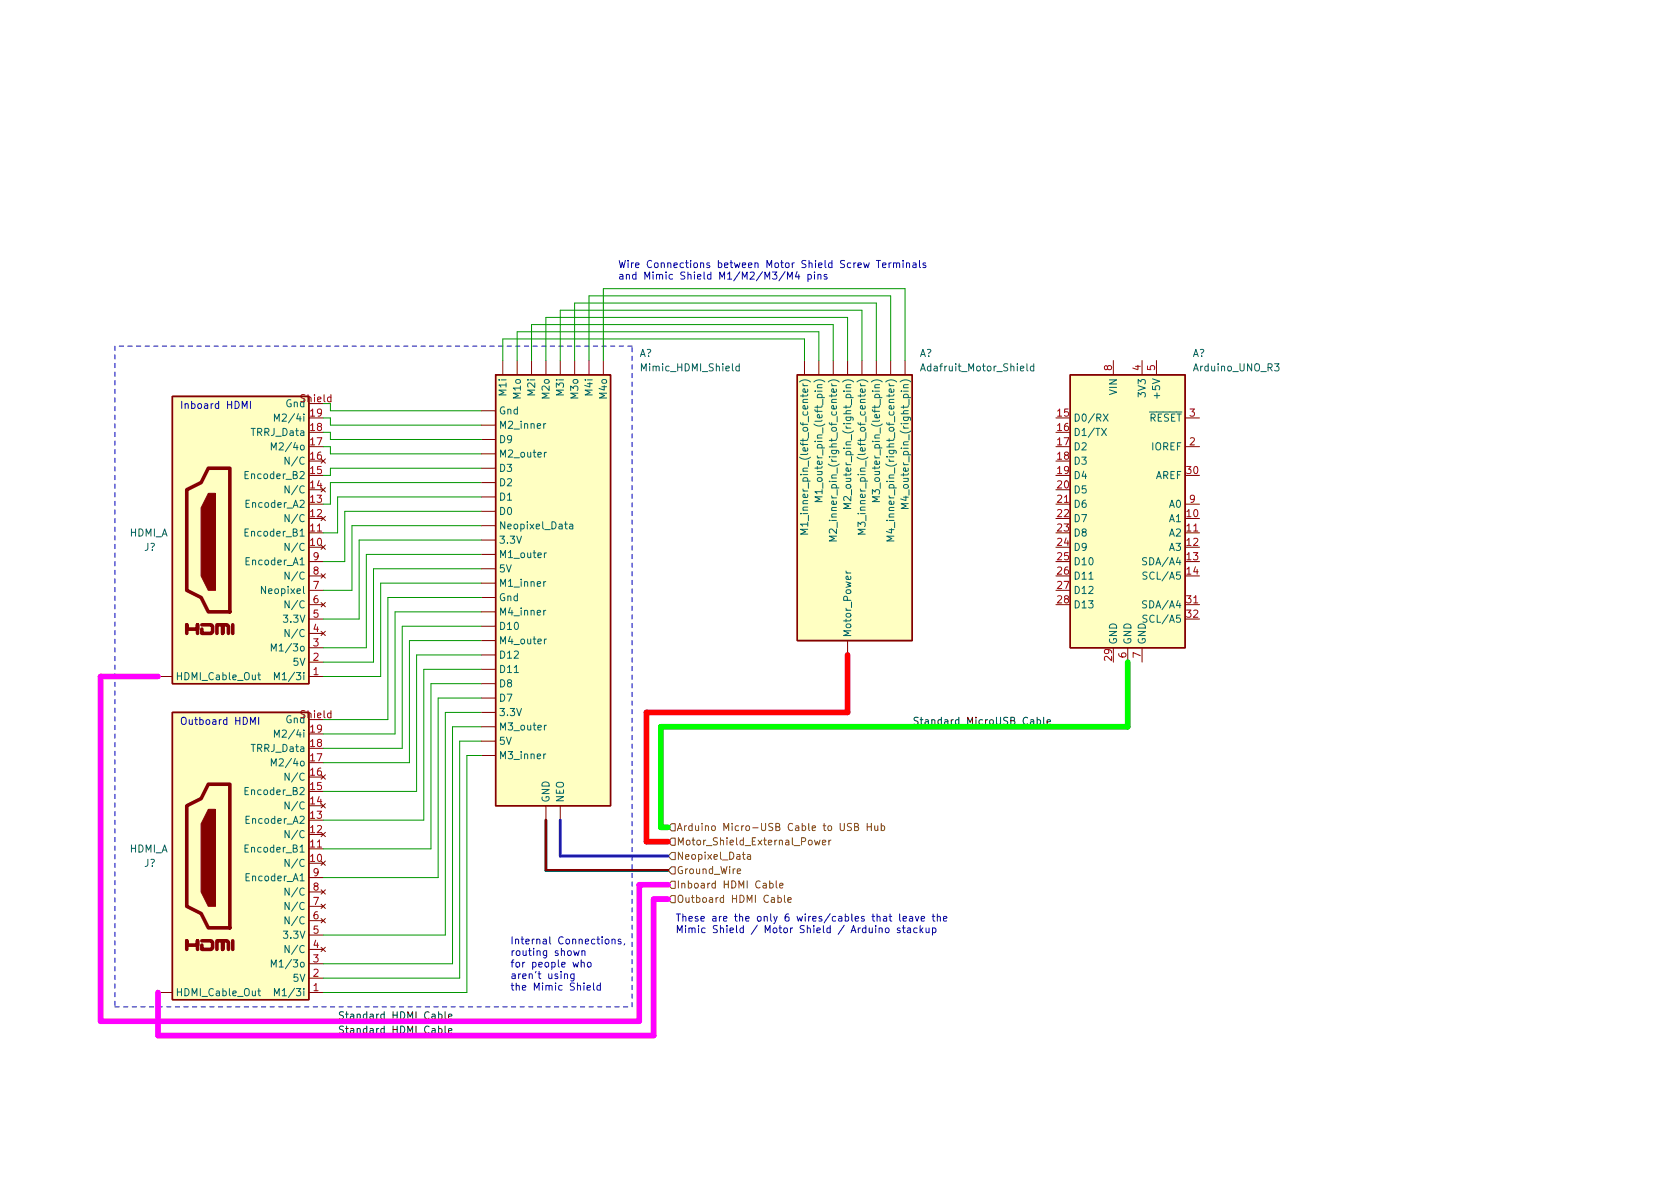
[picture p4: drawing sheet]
<svg xmlns="http://www.w3.org/2000/svg" width="297mm" height="210mm" viewBox="0 0 297 210" stroke-linecap="round" stroke-linejoin="round" font-family="sans-serif">
<g fill="#ffffc2" stroke="#ffffc2" stroke-width=".18">
<path d="M189.2 66.3h20.3v48.2h-20.3z"/>
<path d="M87.6 66.3h20.3v76.2h-20.3z"/>
<path d="M30.5 126h24.1v50.8h-24.1z"/>
<path d="M30.5 70.1h24.1v50.8h-24.1z"/>
<path d="M141 66.3h20.3v47h-20.3z"/>
</g>
<path d="M30.5 70.1h24.1v50.8h-24.1zM87.6 66.3h20.3v76.2h-20.3zM141 66.3h20.3v47h-20.3zM189.2 66.3h20.3v48.2h-20.3zM30.5 126h24.1v50.8h-24.1z" fill="none" stroke="#840000" stroke-width=".25"/>
<g fill="none" stroke="#840000" stroke-width=".18">
<path d="M85.1 77.7h2.5M85.1 72.6h2.5M85.1 75.2h2.5M88.9 63.7v2.6M91.4 63.7v2.6M94 63.7v2.6M96.5 63.7v2.6M99.1 63.7v2.6M101.6 63.7v2.6M104.1 63.7v2.6M106.7 63.7v2.6M142.2 63.7v2.6"/>
<path d="M144.8 63.7v2.6M147.3 63.7v2.6M149.9 63.7v2.6M152.4 63.7v2.6M154.9 63.7v2.6M157.5 63.7v2.6M160 63.7v2.6M196.8 63.7v2.6M201.9 63.7v2.6M204.5 63.7v2.6M209.5 79h2.6M209.5 73.9h2.6"/>
<path d="M54.6 94.2h2.5M54.6 99.3h2.5M56.8 96.4l.7 .7M56.8 91.3l.7 .8M56.8 86.2l.7 .8M56.8 81.1l.7 .8M57.5 96.4l-.7 .7M57.5 91.3l-.7 .8M57.5 86.2l-.7 .8M57.5 81.1l-.7 .8M85.1 95.5h2.5M85.1 90.4h2.5"/>
<path d="M85.1 87.9h2.5M85.1 85.3h2.5M85.1 82.8h2.5M85.1 98h2.5M85.1 80.3h2.5M85.1 93h2.5M186.7 89.1h2.5M209.5 94.2h2.6M209.5 89.1h2.6M27.9 119.6h2.6M54.6 106.9h2.5M54.6 119.6h2.5"/>
<path d="M54.6 117.1h2.5M54.6 114.5h2.5M54.6 112h2.5M54.6 109.5h2.5M54.6 104.4h2.5M54.6 101.8h2.5M56.8 111.6l.7 .8M56.8 106.5l.7 .8M56.8 101.5l.7 .7M57.5 111.6l-.7 .8M57.5 106.5l-.7 .8M57.5 101.5l-.7 .7"/>
<path d="M85.1 100.6h2.5M85.1 110.7h2.5M85.1 118.4h2.5M85.1 115.8h2.5M85.1 105.7h2.5M85.1 103.1h2.5M85.1 108.2h2.5M85.1 113.3h2.5M149.9 113.3v2.5M199.4 114.5v2.6M201.9 114.5v2.6M209.5 106.9h2.6"/>
<path d="M56.8 137l.7 .8M57.5 137l-.7 .8M85.1 126h2.5M85.1 131.1h2.5M85.1 123.4h2.5M85.1 120.9h2.5M85.1 133.6h2.5M85.1 128.5h2.5M54.6 150.1h2.5M54.6 157.7h2.5M54.6 155.2h2.5M56.8 152.3l.7 .7"/>
<path d="M56.8 147.2l.7 .7M56.8 142.1l.7 .8M56.8 159.9l.7 .7M56.8 157.3l.7 .8M57.5 152.3l-.7 .7M57.5 147.2l-.7 .7M57.5 142.1l-.7 .8M57.5 159.9l-.7 .7M57.5 157.3l-.7 .8M96.5 142.5v2.5M99.1 142.5v2.5M27.9 175.5h2.6"/>
<path d="M54.6 175.5h2.5M54.6 173h2.5M54.6 170.4h2.5M54.6 167.9h2.5M54.6 165.3h2.5M54.6 162.8h2.5M54.6 160.3h2.5M56.8 167.5l.7 .8M56.8 162.4l.7 .8M57.5 167.5l-.7 .8M57.5 162.4l-.7 .8"/>
</g>
<g fill="none" stroke="#006464" stroke-width=".18">
<path d="M48 79.6v-1.3l.4 .9 .4-.9v1.3M48.5 74.5v-1.3l.4 .9 .5-.9v1.3M96.1 74.9v.9M96.3 80v.8M96.5 74.9l-.4 .2M96.6 80l-.3 .2M130.7 64.8l-.4-.1-.2 .3 .1 .5h.5M130.7 64.3v1.3M141.4 67.5a1.46 1.46 0 0 1 1.9 0M142 67.8l.2 .4M143.9 67.5a1.46 1.46 0 0 1 1.9 0M146.4 67.5a1.46 1.46 0 0 1 2 0"/>
<path d="M147 67.8l.3 .4M149 67.5a1.46 1.46 0 0 1 1.9 0M151.5 67.5a1.46 1.46 0 0 1 2 0M152.1 67.8l.3 .4M154.1 67.5a1.46 1.46 0 0 1 1.9 0M156.6 67.5a1.46 1.46 0 0 1 1.9 0M157.2 67.8l.2 .4M159.1 67.5a1.46 1.46 0 0 1 2 0M162.8 65.6l.4-1.3 .4 1.3M181.6 64.3v1.1l.1 .2M182.8 64.8l-.4-.1-.2 .3 .1 .5h.5M182.8 64.3v1.3"/>
<path d="M194.8 75.8l.8 1.2M195.1 73.2l.8 1.3M195.6 75.8l-.8 1.2M195.9 73.2l-.8 1.3M225.4 64.3h.7l-.4 .5 .4 .1v.6l-.2 .1-.5-.1M51.1 96.1v1.2l-.7-1.2v1.2M51.1 91v1.3l-.7-1.3v1.3M51.1 85.9v1.3l-.7-1.3v1.3M51.1 80.8v1.3l-.7-1.3v1.3M96.3 97.8v.8M96.6 97.8l-.3 .2M100.7 92.7h.5l.1 .8"/>
<path d="M101.3 93h-.4l-.2 .2 .2 .3h.4M142.8 93.6h-1.3l1 .4-1 .4h1.3M142.8 92.7h-1.3l.4 .4M142.8 92.3v.8M145.4 87.9h-1.3l.9 .4-.9 .4h1.3M145.4 87h-1.3l.3 .3M145.4 86.6v.7M147.9 94.8h-1.3l.9 .4-.9 .5h1.3M147.9 93.5v.8l-.9-.8-.4 .3 .1 .5M150.4 89.1h-1.2l.9 .4-.9 .4h1.2M150.4 87.8v.8l-.9-.8-.3 .2 .1 .5M151.7 93.1v-.8l.5 .5 .1-.4h.6l.1 .2-.1 .5"/>
<path d="M153 93.6h-1.3l.9 .4-.9 .4h1.3M154.2 87.4v-.8l.5 .4 .1-.4h.6l.1 .2-.1 .6M155.5 87.9h-1.3l1 .4-1 .4h1.3M157.6 93.5v.8l-.9-.3M158.1 94.8h-1.3l.9 .4-.9 .5h1.3M160.2 87.7v.8l-.9-.3M160.6 89.1h-1.3l.9 .4-.9 .4h1.3M202.7 98.7l-.4-.1-.2 .1v.4l.5 .2 .1 .3-.2 .3-.5-.1M45.6 119.4h.5M45.8 118.9v1.1l.3 .2M47 103.7v1.3l-.8-1.3v1.3M48 115.1v-1.2l.4 .9 .4-.9v1.2"/>
<path d="M51.1 111.3v1.3l-.7-1.3v1.3M51.1 106.2v1.3l-.7-1.3v1.3M51.1 101.2v1.2l-.7-1.2v1.2M90.9 118.9h.8M96.1 102.8v.9M96.1 107.9v.9M96.3 113v.9M96.5 102.8l-.4 .3M96.5 107.9l-.4 .3M96.6 113l-.3 .2M149.6 101l.2 .3M149.6 101.3h.8"/>
<path d="M192.5 102.4h.8M202.7 106.3l-.4-.1-.2 .2v.3l.5 .3 .1 .3-.2 .2-.5-.1M202.8 101.2h-.5l-.2 .1v.3l.6 .3 .1 .3-.2 .2h-.5M202.8 108.8h-.5l-.2 .1v.4l.6 .2 .1 .3-.2 .2h-.5M48 135.4v-1.2l.4 .9 .4-.9v1.2M48.5 130.4v-1.3l.4 .9 .5-.9v1.3M48.5 120.2v-1.3l.4 .9 .5-.9v1.3M51.1 136.7v1.3l-.7-1.3v1.3M96.1 133.3v.9M96.3 128.2v.9M96.5 133.3l-.4 .3M96.6 128.2l-.3 .3"/>
<path d="M51.1 152v1.2l-.7-1.2v1.2M51.1 146.9v1.2l-.7-1.2v1.2M51.1 141.8v1.3l-.7-1.3v1.3M51.1 159.6v1.2l-.7-1.2v1.2M51.1 157v1.3l-.7-1.3v1.3M45.6 175.2h.5M45.8 174.8v1.1l.3 .2M48 171v-1.3l.4 .9 .4-.9v1.3M48.5 176.1v-1.3l.4 .9 .5-.9v1.3M51.1 167.2v1.3l-.7-1.3v1.3M51.1 162.1v1.3l-.7-1.3v1.3"/>
</g>
<path d="M33 86.6l2.6-1.3 1.2-2.5h3.8v25.4h-3.8l-1.2-2.5-2.6-1.3zM33 112v-1.5v.7h1.9v-.7v1.5M35.7 110.5h1.6l.3 .2v1.1l-.3 .2h-1.6v-.8M38.4 112v-1.5h1v1.5v-1.5h.7l.3 .2v1.3M41.1 110.5v1.5M33 142.5l2.6-1.3 1.2-2.5h3.8v25.4h-3.8l-1.2-2.6-2.6-1.2zM33 167.9v-1.5v.7h1.9v-.7v1.5M35.7 166.4h1.6l.3 .2v1l-.3 .3h-1.6v-.8M38.4 167.9v-1.5h1v1.5v-1.5h.7l.3 .2v1.3M41.1 166.4v1.5" fill="none" stroke="#840000" stroke-width=".63"/>
<g fill="#840000" stroke="#840000" stroke-width=".18">
<path d="M36.8 143.1h1.3v17.2h-1.3l-1.2-2.6v-12z"/>
<path d="M36.8 87.2h1.3v17.2h-1.3l-1.2-2.6v-12z"/>
</g>
<g fill="none" stroke="#725600" stroke-width=".18">
<path d="M118.1 151.4l.6-.7h.7v1.3h-.7zM118.7 148.2h.7v1.3h-.7l-.6-.7zM118.7 158.4h.7v1.2h-.7l-.6-.6zM118.7 155.8h.7v1.3h-.7l-.6-.6zM118.7 145.7h.7v1.2h-.7l-.6-.6zM118.7 153.3h.7v1.3h-.7l-.6-.7zM130.4 154.1l.6-.2-.1-.2-.4-.1-.1 .2v.6h.5M132.2 151.2h.4l.1 .8M132.7 151.4l-.4 .1-.2 .2 .2 .3 .4-.1M136.1 156.2h.4l.2 .2-.1 .6h-.5M137.2 155.8v1.1l.2 .1M137.5 158.8l.4-.1 .3 .3-.2 .5h-.5"/>
<path d="M137.9 156.6l.6-.1-.1-.3h-.4l-.1 .2v.6h.5M138.7 158.3v1.1l.2 .2M139.3 159.1l.6-.1-.1-.2-.3-.1-.2 .2 .1 .6h.4M144 148.6l.3 .8 .2-.6 .2 .6 .3-.8M145.4 149l.6-.1v-.3h-.4l-.2 .1 .1 .7h.5M146.6 148.6v.8M146.9 148.6l-.3 .2M150.6 145.7l-.5-.1-.2 .1v.4l.5 .2 .2 .3-.3 .3-.5-.1M151.1 146.2l.5-.1 .2-.1-.1-.3-.6-.1v1.3h.5l.2-.1v-.4l-.3-.2M153.3 145.6v1.3M153.3 146.2h.8M154.1 145.6v1.3"/>
<path d="M154.7 146v.8l.3 .1 .2-.1M155.2 146v.9M155.8 146.1l.4-.1 .2 .3-.1 .5h-.5M155.8 145.6v1.3"/>
</g>
<g fill="none" stroke="#0f0f0f" stroke-width=".18">
<path d="M182.2 127.3h.5l.1 .8M182.8 127.6h-.4l-.2 .2 .2 .3 .4-.1M183.4 127.3h.3l.3 .2-.1 .5h-.5M183.4 126.8v1.3M184.5 126.8v1.1l.2 .2M185.1 127.7l.6-.1v-.3h-.4l-.2 .1 .1 .6h.5M77.5 179.4l.4-.1 .3 .3-.2 .5h-.5M77.5 178.9v1.3M78.7 178.9v1.1l.2 .2M79.3 179.8l.6-.2-.1-.2-.3-.1-.2 .2 .1 .6h.4M77.5 181.9h.4l.3 .2-.2 .6h-.5M77.5 181.4v1.3"/>
<path d="M78.7 181.4v1.1l.2 .2M79.3 182.3l.6-.1-.1-.3h-.3l-.2 .2 .1 .6h.4"/>
</g>
<g fill="none" stroke="#0000c2" stroke-width=".18">
<path d="M138.8 48l-1.1 1.7M139.2 49.4v-1.3l.5 .9 .4-.9v1.3M140.9 48l-.3 .9h.8M141.2 48.5v.9M142.9 48.6l.3-.1 .3 .3-.2 .5h-.4M142.9 48.5v1.3M144 48.1v.1M144 48.5v.9M144.6 48.6l.2-.1 .3 .1 .1 .8M144.6 48.5v.9M146.2 48.6l-.3-.1-.2 .2 .1 .2 .4 .1v.3h-.5M155 46.1h.7"/>
<path d="M155.3 46.1v1.2M156 46.9l.6-.1v-.3h-.4l-.2 .2 .1 .6h.5M157.2 46.5v.8M157.6 46.5l-.4 .2M158 46.6l.2-.1h.3v.8M158 46.5v.8M158.5 46.7l.2-.2h.3l.1 .8M159.7 46.1v.1M159.7 46.5v.8M160.3 46.6l.2-.1h.3v.8M160.3 46.5v.8M161.4 46.5h.5l.1 .8"/>
<path d="M162 46.8h-.5l-.1 .2 .1 .3h.5M162.6 46.1v1l.2 .2M163.7 46.5h-.3l-.2 .2v.1l.5 .2v.3h-.5M42.8 72.2v-1.2l.5 .9 .4-.9v1.2M44.3 71v1.2M44.3 128.1v-1.3l.4 .9 .4-.9v1.3M45.7 126.8v1.3M99.8 172.3l.2-.1 .3 .1v.8M99.8 172.2v.9M101.4 168.1l.3 .9 .2-.6 .3 .6 .2-.9M101.5 172.2v1l-.2 .3-.3-.1M101.5 172.3l-.4-.1-.2 .2 .1 .6h.5"/>
<path d="M102.8 170.3l.1-.1h.3l.1 .8M102.8 169.7v1.3M102.9 168.2l.2-.1 .3 .1v.8M102.9 168.1v.9M103.8 174.7l.6-.1-.1-.3h-.3l-.2 .1 .1 .6h.4M104 170.2h.3l.2 .2v.4l-.2 .2-.3-.1-.1-.1zM104.9 173.8v1.1l.2 .2M106.2 174.3h-.4l-.3 .2 .2 .5h.5M106.2 173.8v1.3M107.1 166.1h.3l.3 .2v.4l-.3 .2h-.3l-.1-.2zM108.2 166.2l.2-.1h.3l.1 .8M108.2 166.1v.8"/>
<path d="M109.8 166.1h-.3l-.2 .2 .1 .1 .4 .2v.3h-.5M110.4 166.9l-.1 .2M155.4 164.2l.2-.1 .3 .1 .1 .7M156.6 164.2l.4-.1 .2 .2v.4l-.2 .2h-.4l-.1-.2zM157.2 162h.5M157.4 161.6v1.1l.3 .2M159.1 161.6v1.1l.1 .2M159.1 164.2l-.3-.1-.2 .2 .1 .2 .4 .1v.3h-.5M159.6 164.1h.4M159.7 162.5l.6-.2-.1-.2-.3-.1-.2 .2v.6h.5M159.7 163.7v1.1l.3 .1M160.5 164.2h.4l.1 .7"/>
<path d="M160.8 162.1h.5l.1 .8M161 164.4l-.4 .1-.2 .1 .2 .3h.4M161.4 162.3l-.5 .1-.1 .2 .1 .3 .5-.1M161.9 162l.3 .9 .3-.9M162.2 164.2l-.4-.1-.3 .2 .2 .6h.5M162.7 163.7v1.2M162.8 164.5l.4 .4M162.9 162.5l.6-.2-.1-.2-.3-.1-.2 .2v.6h.5M163.2 164.1l-.5 .5M163.7 164.1l.1 .8h.3l.2-.1M164.3 164.1v.8M164.8 162h.5"/>
<path d="M164.9 164.2l.3-.1 .3 .2-.1 .6h-.5M164.9 164.1v1.3M165 161.6v1.1l.3 .2M165.7 162.2l.2-.2 .3 .1 .1 .8M165.7 161.6v1.3M166.8 162.5l.6-.2v-.2l-.4-.1-.2 .2 .1 .6h.5"/>
</g>
<path d="M20.3 61.2v116.8M111.8 61.2h-91.5M20.3 178h91.5M111.8 178v-116.8" fill="none" stroke="#0000c2" stroke-width=".18" stroke-dasharray=".8 .8"/>
<g fill="none" stroke="#009600" stroke-width=".18">
<path d="M57.1 79h1.3v1.3h26.7M57.1 73.9h1.3v1.3h26.7M57.1 76.4h1.3v1.3h26.7M58.4 71.4v1.2h26.7M88.9 63.7v-3.8h53.3v3.8M91.4 63.7v-5h53.4v5M94 63.7v-6.3h53.3v6.3M96.5 63.7v-7.6h53.4v7.6M99.1 63.7v-8.8h53.3v8.8M101.6 63.7v-10.1h53.3v10.1M104.1 63.7v-11.4h53.4v11.4M106.7 63.7v-12.7h53.3v12.7"/>
<path d="M85.1 95.5h-21.6v14h-6.4M85.1 82.8h-26.7v1.3h-1.3M85.1 85.3h-26.7v3.8h-1.3M85.1 93h-22.9v11.4h-5.1M85.1 98h-20.3v16.5h-7.7M85.1 90.4h-24.1v8.9h-3.9M85.1 87.9h-25.4v6.3h-2.6M85.1 118.4h-10.2v26.6h-17.8M85.1 103.1h-17.8v16.5h-10.2M85.1 113.3h-12.7v21.6h-15.3M85.1 110.7h-14v21.6h-14M85.1 100.6h-19.1v16.5h-8.9"/>
<path d="M85.1 115.8h-11.4v24.1h-16.6M85.1 108.2h-15.3v21.6h-12.7M85.1 105.7h-16.5v21.5h-11.5M85.1 123.4h-7.6v31.8h-20.4M85.1 120.9h-8.9v29.2h-19.1M85.1 126h-6.4v39.3h-21.6M85.1 128.5h-5.1v41.9h-22.9M85.1 131.1h-3.8v41.9h-24.2M85.1 133.6h-2.6v41.9h-25.4"/>
</g>
<path d="M27.9 119.6h-10.1v61h95.2v-24.1h5.1M118.1 159h-2.5v24.1h-87.7v-7.6" fill="none" stroke="#f0f" stroke-width="1"/>
<path d="M96.5 145v8.9h21.6" fill="none" stroke="#050505" stroke-width=".5"/>
<path d="M99.1 145v6.4h19" fill="none" stroke="#00f" stroke-width=".5"/>
<path d="M199.4 117.1v11.4h-82.6v17.8h1.3" fill="none" stroke="#0f0" stroke-width="1"/>
<path d="M149.9 115.8v10.2h-35.6v22.8h3.8" fill="none" stroke="#f00" stroke-width="1"/>
<g font-size="1.8" fill="#0000c2">
<text x="109.2" y="47.4">Wire Connections between Motor Shield Screw Terminals</text>
<text x="109.2" y="49.4">and Mimic Shield M1/M2/M3/M4 pins</text>
<text x="31.7" y="72.3">Inboard HDMI</text>
<text x="31.7" y="128.2">Outboard HDMI</text>
<text x="90.2" y="167">Internal Connections,</text>
<text x="119.4" y="163">These are the only 6 wires/cables that leave the</text>
<text x="119.4" y="165">Mimic Shield / Motor Shield / Arduino stackup</text>
<text x="90.2" y="169">routing shown</text>
<text x="90.2" y="171.1">for people who</text>
<text x="90.2" y="173.1">aren't using</text>
<text x="90.2" y="175.2">the Mimic Shield</text>
</g>
<g font-size="1.8" fill="#006464">
<text x="113" y="63.1">A?</text>
<text x="113.7" y="65.7">Mimic_HDMI_Shield</text>
<text x="162.5" y="63.1">A?</text>
<text x="163.4" y="65.7">Adafruit_Motor_Shield</text>
<text x="210.8" y="63.1">A?</text>
<text x="211.2" y="65.7">Arduino_UNO_R3</text>
<text x="89.5" y="69.7" transform="rotate(-90 89.5 69.7)">M1i</text>
<text x="92.1" y="70.3" transform="rotate(-90 92.1 70.3)">M1o</text>
<text x="94.6" y="69.7" transform="rotate(-90 94.6 69.7)">M2i</text>
<text x="97.2" y="70.3" transform="rotate(-90 97.2 70.3)">M2o</text>
<text x="99.7" y="69.7" transform="rotate(-90 99.7 69.7)">M3i</text>
<text x="102.2" y="70.3" transform="rotate(-90 102.2 70.3)">M3o</text>
<text x="104.8" y="69.7" transform="rotate(-90 104.8 69.7)">M4i</text>
<text x="107.3" y="70.3" transform="rotate(-90 107.3 70.3)">M4o</text>
<text x="197.5" y="69.7" transform="rotate(-90 197.5 69.7)">VIN</text>
<text x="202.6" y="69.9" transform="rotate(-90 202.6 69.9)">3V3</text>
<text x="205.1" y="70" transform="rotate(-90 205.1 70)">+5V</text>
<text x="44.7" y="77.1">TRRJ_Data</text>
<text x="49.7" y="74.5">M2/4i</text>
<text x="50.6" y="72">Gnd</text>
<text x="88.1" y="73.3">Gnd</text>
<text x="88.1" y="75.8">M2_inner</text>
<text x="189.7" y="74.5">D0/RX</text>
<text x="189.7" y="77.1">D1/TX</text>
<text x="201.8" y="74.5">~{RESET}</text>
<text x="49.1" y="79.6">M2/4o</text>
<text x="51.1" y="82.2">N/C</text>
<text x="88.1" y="83.4">D3</text>
<text x="88.1" y="78.4">D9</text>
<text x="88.1" y="80.9">M2_outer</text>
<text x="189.7" y="79.6">D2</text>
<text x="189.7" y="82.2">D3</text>
<text x="203.6" y="79.6">IOREF</text>
<text x="43.8" y="89.8">Encoder_A2</text>
<text x="43.8" y="84.7">Encoder_B2</text>
<text x="51.1" y="87.2">N/C</text>
<text x="88.1" y="88.5">D1</text>
<text x="88.1" y="86">D2</text>
<text x="145.4" y="86.7" transform="rotate(-90 145.4 86.7)">M1_outer_pin_(left_pin)</text>
<text x="150.5" y="88" transform="rotate(-90 150.5 88)">M2_outer_pin_(right_pin)</text>
<text x="155.6" y="86.7" transform="rotate(-90 155.6 86.7)">M3_outer_pin_(left_pin)</text>
<text x="160.7" y="88" transform="rotate(-90 160.7 88)">M4_outer_pin_(right_pin)</text>
<text x="189.7" y="84.7">D4</text>
<text x="189.7" y="87.2">D5</text>
<text x="189.7" y="89.8">D6</text>
<text x="204.2" y="84.7">AREF</text>
<text x="206.8" y="89.8">A0</text>
<text x="22.9" y="94.9">HDMI_A</text>
<text x="43.8" y="94.9">Encoder_B1</text>
<text x="51.1" y="92.3">N/C</text>
<text x="88.1" y="91.1">D0</text>
<text x="88.1" y="93.6">Neopixel_Data</text>
<text x="142.9" y="92" transform="rotate(-90 142.9 92)">M1_inner_pin_(left_of_center)</text>
<text x="148" y="93.2" transform="rotate(-90 148 93.2)">M2_inner_pin_(right_of_center)</text>
<text x="153" y="92" transform="rotate(-90 153 92)">M3_inner_pin_(left_of_center)</text>
<text x="158.1" y="93.2" transform="rotate(-90 158.1 93.2)">M4_inner_pin_(right_of_center)</text>
<text x="189.7" y="92.3">D7</text>
<text x="189.7" y="94.9">D8</text>
<text x="206.8" y="92.3">A1</text>
<text x="206.8" y="94.9">A2</text>
<text x="25.5" y="97.4">J?</text>
<text x="43.8" y="99.9">Encoder_A1</text>
<text x="51.1" y="97.4">N/C</text>
<text x="88.1" y="96.1">3.3V</text>
<text x="88.1" y="101.2">5V</text>
<text x="88.1" y="98.7">M1_outer</text>
<text x="189.7" y="97.4">D9</text>
<text x="189.7" y="99.9">D10</text>
<text x="202.6" y="99.9">SDA/A4</text>
<text x="206.8" y="97.4">A3</text>
<text x="46.7" y="105">Neopixel</text>
<text x="51.1" y="107.6">N/C</text>
<text x="51.1" y="102.5">N/C</text>
<text x="88.1" y="106.3">Gnd</text>
<text x="88.1" y="103.8">M1_inner</text>
<text x="189.7" y="102.5">D11</text>
<text x="189.7" y="105">D12</text>
<text x="189.7" y="107.6">D13</text>
<text x="202.6" y="107.6">SDA/A4</text>
<text x="202.8" y="102.5">SCL/A5</text>
<text x="50.5" y="110.1">3.3V</text>
<text x="51.1" y="112.6">N/C</text>
<text x="88.1" y="111.4">D10</text>
<text x="88.1" y="108.8">M4_inner</text>
<text x="88.1" y="113.9">M4_outer</text>
<text x="150.5" y="112.8" transform="rotate(-90 150.5 112.8)">Motor_Power</text>
<text x="202.8" y="110.1">SCL/A5</text>
<text x="49.1" y="115.2">M1/3o</text>
<text x="51.9" y="117.7">5V</text>
<text x="88.1" y="119">D11</text>
<text x="88.1" y="116.5">D12</text>
<text x="197.5" y="114" transform="rotate(-90 197.5 114)">GND</text>
<text x="200" y="114" transform="rotate(-90 200 114)">GND</text>
<text x="202.6" y="114" transform="rotate(-90 202.6 114)">GND</text>
<text x="31" y="120.3">HDMI_Cable_Out</text>
<text x="49.7" y="120.3">M1/3i</text>
<text x="88.1" y="124.1">D7</text>
<text x="88.1" y="121.5">D8</text>
<text x="49.7" y="130.4">M2/4i</text>
<text x="50.6" y="127.9">Gnd</text>
<text x="88.1" y="126.6">3.3V</text>
<text x="88.1" y="131.7">5V</text>
<text x="88.1" y="129.2">M3_outer</text>
<text x="44.7" y="133">TRRJ_Data</text>
<text x="49.1" y="135.5">M2/4o</text>
<text x="88.1" y="134.2">M3_inner</text>
<text x="43.8" y="140.6">Encoder_B2</text>
<text x="51.1" y="143.1">N/C</text>
<text x="51.1" y="138">N/C</text>
<text x="97.2" y="142" transform="rotate(-90 97.2 142)">GND</text>
<text x="99.7" y="142" transform="rotate(-90 99.7 142)">NEO</text>
<text x="43.8" y="145.7">Encoder_A2</text>
<text x="51.1" y="148.2">N/C</text>
<text x="22.9" y="150.7">HDMI_A</text>
<text x="25.5" y="153.3">J?</text>
<text x="43.8" y="150.7">Encoder_B1</text>
<text x="43.8" y="155.8">Encoder_A1</text>
<text x="51.1" y="153.3">N/C</text>
<text x="51.1" y="160.9">N/C</text>
<text x="51.1" y="158.4">N/C</text>
<text x="50.5" y="166">3.3V</text>
<text x="51.1" y="163.4">N/C</text>
<text x="49.1" y="171.1">M1/3o</text>
<text x="51.1" y="168.5">N/C</text>
<text x="51.9" y="173.6">5V</text>
<text x="31" y="176.1">HDMI_Cable_Out</text>
<text x="49.7" y="176.1">M1/3i</text>
</g>
<g font-size="1.8" fill="#a90000">
<text x="196.6" y="65.5" transform="rotate(-90 196.6 65.5)">8</text>
<text x="201.7" y="65.5" transform="rotate(-90 201.7 65.5)">4</text>
<text x="204.2" y="65.5" transform="rotate(-90 204.2 65.5)">5</text>
<text x="54.9" y="76.2">18</text>
<text x="54.9" y="73.7">19</text>
<text x="187" y="73.7">15</text>
<text x="187" y="76.2">16</text>
<text x="210.3" y="73.7">3</text>
<text x="54.9" y="83.8">15</text>
<text x="54.9" y="81.3">16</text>
<text x="54.9" y="78.7">17</text>
<text x="187" y="78.7">17</text>
<text x="187" y="81.3">18</text>
<text x="187" y="83.8">19</text>
<text x="209.8" y="83.8">30</text>
<text x="210.3" y="78.7">2</text>
<text x="54.9" y="88.9">13</text>
<text x="54.9" y="86.4">14</text>
<text x="187" y="86.4">20</text>
<text x="187" y="88.9">21</text>
<text x="210.3" y="88.9">9</text>
<text x="54.9" y="94">11</text>
<text x="54.9" y="91.4">12</text>
<text x="187" y="91.4">22</text>
<text x="187" y="94">23</text>
<text x="209.8" y="91.4">10</text>
<text x="209.8" y="94">11</text>
<text x="54.9" y="96.5">10</text>
<text x="55.4" y="101.6">8</text>
<text x="55.4" y="99.1">9</text>
<text x="187" y="96.5">24</text>
<text x="187" y="99.1">25</text>
<text x="187" y="101.6">26</text>
<text x="209.8" y="96.5">12</text>
<text x="209.8" y="99.1">13</text>
<text x="209.8" y="101.6">14</text>
<text x="55.4" y="106.7">6</text>
<text x="55.4" y="104.1">7</text>
<text x="187" y="104.1">27</text>
<text x="187" y="106.7">28</text>
<text x="209.8" y="106.7">31</text>
<text x="55.4" y="111.8">4</text>
<text x="55.4" y="109.2">5</text>
<text x="209.8" y="109.2">32</text>
<text x="55.4" y="119.4">1</text>
<text x="55.4" y="116.8">2</text>
<text x="55.4" y="114.3">3</text>
<text x="196.6" y="116.8" transform="rotate(-90 196.6 116.8)">29</text>
<text x="199.1" y="116.3" transform="rotate(-90 199.1 116.3)">6</text>
<text x="201.7" y="116.3" transform="rotate(-90 201.7 116.3)">7</text>
<text x="53.2" y="127">Shield</text>
<text x="54.9" y="129.5">19</text>
<text x="54.9" y="137.2">16</text>
<text x="54.9" y="134.6">17</text>
<text x="54.9" y="132.1">18</text>
<text x="54.9" y="142.2">14</text>
<text x="54.9" y="139.7">15</text>
<text x="54.9" y="149.9">11</text>
<text x="54.9" y="147.3">12</text>
<text x="54.9" y="144.8">13</text>
<text x="54.9" y="152.4">10</text>
<text x="55.4" y="154.9">9</text>
<text x="55.4" y="160">7</text>
<text x="55.4" y="157.5">8</text>
<text x="55.4" y="167.6">4</text>
<text x="55.4" y="165.1">5</text>
<text x="55.4" y="162.6">6</text>
<text x="55.4" y="172.7">2</text>
<text x="55.4" y="170.2">3</text>
<text x="55.4" y="175.3">1</text>
</g>
<text font-size="1.8" fill="#009600" x="53.2" y="71.1">Shield</text>
<g font-size="1.8" fill="#0f0f0f">
<text x="161.3" y="128.2">Standard MicroUSB Cable</text>
<text x="59.7" y="180.2">Standard HDMI Cable</text>
<text x="59.7" y="182.8">Standard HDMI Cable</text>
</g>
<g font-size="1.8" fill="#725600">
<text x="119.6" y="149.5">Motor_Shield_External_Power</text>
<text x="119.6" y="146.9">Arduino Micro-USB Cable to USB Hub</text>
<text x="119.6" y="152">Neopixel_Data</text>
<text x="119.6" y="154.6">Ground_Wire</text>
<text x="119.6" y="159.6">Outboard HDMI Cable</text>
<text x="119.6" y="157.1">Inboard HDMI Cable</text>
</g>
</svg>
